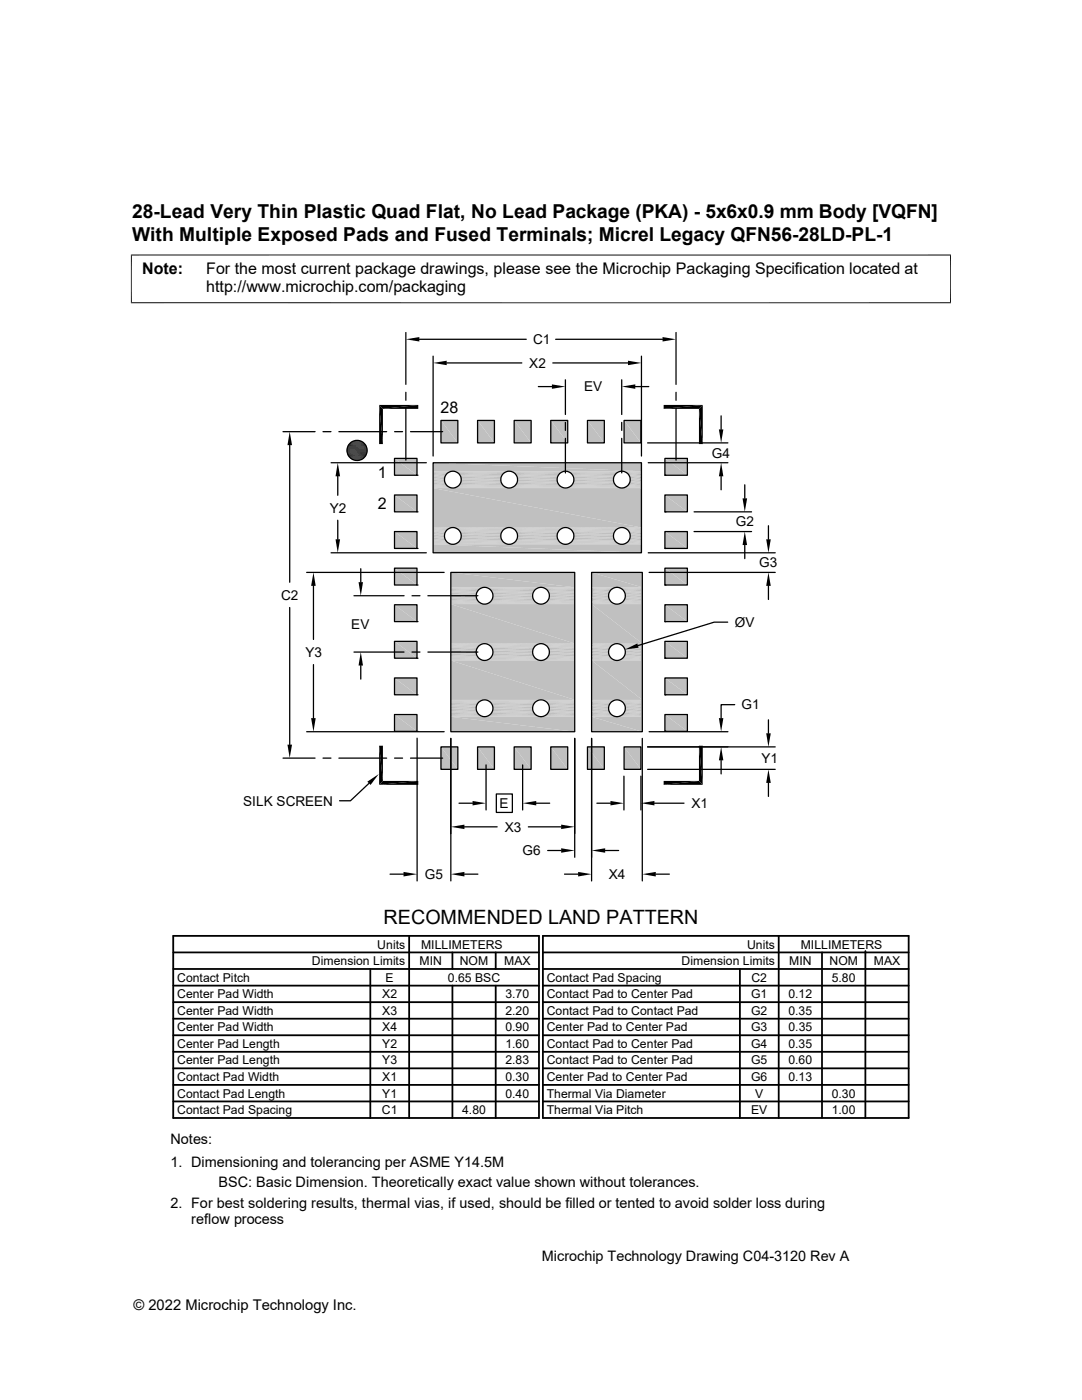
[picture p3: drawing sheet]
<svg xmlns="http://www.w3.org/2000/svg" width="216mm" height="279mm" viewBox="0 0 216 279" stroke-linecap="round" stroke-linejoin="round" font-family="sans-serif">
<g fill="#c0c0c0">
<path d="M86.4 92.4l41.6 1.6h-41.6z"/>
<path d="M86.4 92.4h41.6v1.6z"/>
</g>
<g fill="none" stroke="#c0c0c0" stroke-width=".2">
<path d="M86.4 94.1h3.8M86.4 94.2h3.5M86.4 94.3h3.2M86.4 97.2h3.2M86.4 97.3h3.5M86.4 97.4h3.8M90.5 97.4h10.9M90.5 94.1h10.9M90.8 97.3h10.3M90.8 94.2h10.3M91.1 97.2h9.7M91.1 94.3h9.7"/>
<path d="M101.7 97.4h11M101.7 94.1h11M102 97.3h10.4M102 94.2h10.4M102.3 97.2h9.8M102.3 94.3h9.8M113 97.4h10.9M113 94.1h10.9M113.3 97.3h10.3M113.3 94.2h10.3M113.6 97.2h9.7M113.6 94.3h9.7"/>
<path d="M124.2 97.4h3.8M124.2 94.1h3.8M124.5 97.3h3.5M124.5 94.2h3.5M124.8 97.2h3.2M124.8 94.3h3.2"/>
</g>
<path d="M86.4 94.5h2.9M86.4 97h2.9M91.4 94.5h9.2M91.4 97h9.2M102.6 94.5h9.2M102.6 97h9.2M113.9 94.5h9.2M113.9 97h9.2M125.1 94.5h2.9M125.1 97h2.9" fill="none" stroke="#c0c0c0" stroke-width=".21"/>
<path d="M86.4 94.7h2.7M86.4 96.7h2.7M91.6 94.7h8.8M91.6 96.7h8.8M102.8 96.7h8.8M102.8 94.7h8.8M114.1 94.7h8.7M114.1 96.7h8.7M125.3 96.7h2.7M125.3 94.7h2.7" fill="none" stroke="#c0c0c0" stroke-width=".25"/>
<path d="M86.4 95h2.5M86.4 96.5h2.5M91.8 96.5h8.4M91.8 95h8.4M103 95h8.4M103 96.5h8.4M114.3 96.5h8.3M114.3 95h8.3M125.5 95h2.5M125.5 96.5h2.5" fill="none" stroke="#c0c0c0" stroke-width=".28"/>
<g fill="none" stroke="#c0c0c0" stroke-width=".3">
<path d="M86.4 95.3h2.4M86.4 95.6h2.3M86.4 96.2h2.4M91.9 95.3h8.1M91.9 96.2h8.1M92 95.6h7.9M103.2 96.2h8.1M103.2 95.3h8.1M103.3 95.6h7.9M114.4 95.3h8.1M114.4 96.2h8.1M114.5 95.6h7.9"/>
<path d="M125.6 96.2h2.4M125.6 95.3h2.4M125.7 95.6h2.3"/>
</g>
<path d="M86.4 95.9h2.3M92 95.9h7.9M103.3 95.9h7.9M114.5 95.9h7.9M125.7 95.9h2.3" fill="none" stroke="#c0c0c0" stroke-width=".32"/>
<g fill="#c0c0c0">
<path d="M86.4 97.4l41.6 7.9h-41.6z"/>
<path d="M86.4 97.4h41.6v7.9z"/>
</g>
<g fill="none" stroke="#c0c0c0" stroke-width=".2">
<path d="M86.4 105.3h3.8M86.4 105.4h3.5M86.4 105.5h3.2M86.4 108.4h3.2M86.4 108.5h3.5M86.4 108.6h3.8M90.5 108.6h10.9M90.5 105.3h10.9M90.8 108.5h10.3M90.8 105.4h10.3M91.1 108.4h9.7M91.1 105.5h9.7"/>
<path d="M101.7 108.6h11M101.7 105.3h11M102 108.5h10.4M102 105.4h10.4M102.3 108.4h9.8M102.3 105.5h9.8M113 108.6h10.9M113 105.3h10.9M113.3 108.5h10.3M113.3 105.4h10.3M113.6 108.4h9.7M113.6 105.5h9.7"/>
<path d="M124.2 108.6h3.8M124.2 105.3h3.8M124.5 108.5h3.5M124.5 105.4h3.5M124.8 108.4h3.2M124.8 105.5h3.2"/>
</g>
<path d="M86.4 105.7h2.9M86.4 108.2h2.9M91.4 105.7h9.2M91.4 108.2h9.2M102.6 105.7h9.2M102.6 108.2h9.2M113.9 105.7h9.2M113.9 108.2h9.2M125.1 105.7h2.9M125.1 108.2h2.9" fill="none" stroke="#c0c0c0" stroke-width=".21"/>
<path d="M86.4 105.9h2.7M91.6 105.9h8.8M102.8 105.9h8.8M114.1 105.9h8.7M125.3 105.9h2.7" fill="none" stroke="#c0c0c0" stroke-width=".23"/>
<path d="M86.4 106.2h2.5M86.4 107.7h2.5M91.8 107.7h8.4M91.8 106.2h8.4M103 106.2h8.4M103 107.7h8.4M114.3 107.7h8.3M114.3 106.2h8.3M125.5 106.2h2.5M125.5 107.7h2.5" fill="none" stroke="#c0c0c0" stroke-width=".28"/>
<path d="M86.4 106.5h2.4M86.4 107.1h2.3M91.9 106.5h8.1M92 107.1h7.9M103.2 106.5h8.1M103.3 107.1h7.9M114.4 106.5h8.1M114.5 107.1h7.9M125.6 106.5h2.4M125.7 107.1h2.3" fill="none" stroke="#c0c0c0" stroke-width=".32"/>
<path d="M86.4 106.8h2.3M86.4 107.4h2.4M91.9 107.4h8.1M92 106.8h7.9M103.2 107.4h8.1M103.3 106.8h7.9M114.4 107.4h8.1M114.5 106.8h7.9M125.6 107.4h2.4M125.7 106.8h2.3" fill="none" stroke="#c0c0c0" stroke-width=".3"/>
<path d="M86.4 108h2.7M91.6 108h8.8M102.8 108h8.8M114.1 108h8.7M125.3 108h2.7" fill="none" stroke="#c0c0c0" stroke-width=".25"/>
<g fill="#c0c0c0">
<path d="M86.4 108.6l41.6 1.7h-41.6z"/>
<path d="M86.4 108.6h41.6v1.7z"/>
<path d="M118 114.2l10.2 3h-10.2z"/>
<path d="M118 114.2h10.2v3z"/>
<path d="M90 114.2l24.7 3h-24.7z"/>
<path d="M90 114.2h24.7v3z"/>
</g>
<g fill="none" stroke="#c0c0c0" stroke-width=".2">
<path d="M90 117.2h6.5M90 117.3h6.2M90 117.5h5.9M96.9 117.2h10.9M97.2 117.3h10.3M97.5 117.5h9.7M108.1 117.2h6.6M108.4 117.3h6.3M108.7 117.5h6M118 117.2h5M118 117.3h4.7M118 117.5h4.4"/>
<path d="M123.3 117.2h4.9M123.6 117.3h4.6M123.9 117.5h4.3M90 120.1h5.7M90 120.3h5.9M90 120.5h6.2M90 120.5h6.5M96.9 120.5h10.9M97.2 120.5h10.3M97.5 120.3h9.7M97.7 120.1h9.2M108.1 120.5h6.6"/>
<path d="M108.4 120.5h6.3M108.7 120.3h6M109 120.1h5.7M118 120.1h4.1M118 120.3h4.4M118 120.5h4.7M118 120.5h5M123.3 120.5h4.9M123.6 120.5h4.6M123.9 120.3h4.3M124.1 120.1h4.1"/>
</g>
<path d="M90 117.6h5.7M97.7 117.6h9.2M109 117.6h5.7M118 117.6h4.1M124.1 117.6h4.1" fill="none" stroke="#c0c0c0" stroke-width=".21"/>
<path d="M90 117.9h5.5M90 119.9h5.5M97.9 117.9h8.8M97.9 119.9h8.8M109.2 119.9h5.5M109.2 117.9h5.5M118 117.9h3.9M118 119.9h3.9M124.4 117.9h3.8M124.4 119.9h3.8" fill="none" stroke="#c0c0c0" stroke-width=".25"/>
<path d="M90 118.1h5.3M90 119.6h5.3M98.1 119.6h8.4M98.1 118.1h8.4M109.4 118.1h5.3M109.4 119.6h5.3M118 118.1h3.7M118 119.6h3.7M124.5 119.6h3.7M124.5 118.1h3.7" fill="none" stroke="#c0c0c0" stroke-width=".28"/>
<path d="M90 118.4h5.1M90 119.4h5.1M98.3 118.4h8.1M98.3 119.4h8.1M109.5 119.4h5.2M109.5 118.4h5.2M118 118.4h3.5M118 119.4h3.5M124.7 118.4h3.5M124.7 119.4h3.5" fill="none" stroke="#c0c0c0" stroke-width=".3"/>
<path d="M90 118.7h5M90 119.1h5M98.4 119.1h7.9M98.4 118.7h7.9M109.6 119.1h5.1M109.6 118.7h5.1M118 118.7h3.5M118 119.1h3.5M124.8 119.1h3.4M124.8 118.7h3.4" fill="none" stroke="#c0c0c0" stroke-width=".32"/>
<g fill="#c0c0c0">
<path d="M118 120.6l10.2 7.8h-10.2z"/>
<path d="M118 120.6h10.2v7.8z"/>
<path d="M90 120.6l24.7 7.8h-24.7z"/>
<path d="M90 120.6h24.7v7.8z"/>
</g>
<g fill="none" stroke="#c0c0c0" stroke-width=".2">
<path d="M90 128.5h6.5M90 128.6h6.2M90 128.7h5.9M90 131.6h5.9M90 131.7h6.2M90 131.8h6.5M96.9 131.8h10.9M96.9 128.5h10.9M97.2 131.7h10.3M97.2 128.6h10.3M97.5 128.7h9.7M97.5 131.6h9.7"/>
<path d="M108.1 131.8h6.6M108.1 128.5h6.6M108.4 131.7h6.3M108.4 128.6h6.3M108.7 131.6h6M108.7 128.7h6M118 128.5h5M118 128.6h4.7M118 128.7h4.4M118 131.6h4.4M118 131.7h4.7M118 131.8h5"/>
<path d="M123.3 131.8h4.9M123.3 128.5h4.9M123.6 131.7h4.6M123.6 128.6h4.6M123.9 128.7h4.3M123.9 131.6h4.3"/>
</g>
<path d="M90 128.9h5.7M90 131.4h5.7M97.7 128.9h9.2M97.7 131.4h9.2M109 128.9h5.7M109 131.4h5.7M118 128.9h4.1M118 131.4h4.1M124.1 128.9h4.1M124.1 131.4h4.1" fill="none" stroke="#c0c0c0" stroke-width=".21"/>
<path d="M90 129.1h5.5M97.9 129.1h8.8M109.2 129.1h5.5M118 129.1h3.9M124.4 129.1h3.8" fill="none" stroke="#c0c0c0" stroke-width=".25"/>
<path d="M90 129.4h5.3M98.1 129.4h8.4M109.4 129.4h5.3M118 129.4h3.7M124.5 129.4h3.7" fill="none" stroke="#c0c0c0" stroke-width=".28"/>
<g fill="none" stroke="#c0c0c0" stroke-width=".3">
<path d="M90 129.7h5.1M90 130.3h5M90 130.6h5.1M90 130.9h5.3M98.1 130.9h8.4M98.3 129.7h8.1M98.3 130.6h8.1M98.4 130.3h7.9M109.4 130.9h5.3M109.5 130.6h5.2M109.5 129.7h5.2M109.6 130.3h5.1"/>
<path d="M118 129.7h3.5M118 130.3h3.5M118 130.6h3.5M118 130.9h3.7M124.5 130.9h3.7M124.7 129.7h3.5M124.7 130.6h3.5M124.8 130.3h3.4"/>
</g>
<path d="M90 130h5M98.4 130h7.9M109.6 130h5.1M118 130h3.5M124.8 130h3.4" fill="none" stroke="#c0c0c0" stroke-width=".32"/>
<path d="M90 131.1h5.5M97.9 131.1h8.8M109.2 131.1h5.5M118 131.1h3.9M124.4 131.1h3.8" fill="none" stroke="#c0c0c0" stroke-width=".23"/>
<g fill="#c0c0c0">
<path d="M118 131.8l10.2 7.9h-10.2z"/>
<path d="M118 131.8h10.2v7.9z"/>
<path d="M90 131.8l24.7 7.9h-24.7z"/>
<path d="M90 131.8h24.7v7.9z"/>
</g>
<g fill="none" stroke="#c0c0c0" stroke-width=".2">
<path d="M90 139.7h6.5M90 139.8h6.2M90 139.9h5.9M96.9 139.7h10.9M97.2 139.8h10.3M97.5 139.9h9.7M108.1 139.7h6.6M108.4 139.8h6.3M108.7 139.9h6M118 139.7h5M118 139.8h4.7M118 139.9h4.4"/>
<path d="M123.3 139.7h4.9M123.6 139.8h4.6M123.9 139.9h4.3M90 142.8h5.9M90 142.9h6.2M90 143h6.5M96.9 143h10.9M97.2 142.9h10.3M97.5 142.8h9.7M108.1 143h6.6M108.4 142.9h6.3M108.7 142.8h6"/>
<path d="M118 142.8h4.4M118 142.9h4.7M118 143h5M123.3 143h4.9M123.6 142.9h4.6M123.9 142.8h4.3"/>
</g>
<path d="M90 140.1h5.7M90 142.6h5.7M97.7 140.1h9.2M97.7 142.6h9.2M109 140.1h5.7M109 142.6h5.7M118 140.1h4.1M118 142.6h4.1M124.1 140.1h4.1M124.1 142.6h4.1" fill="none" stroke="#c0c0c0" stroke-width=".21"/>
<path d="M90 140.4h5.5M90 142.4h5.5M97.9 140.4h8.8M97.9 142.4h8.8M109.2 142.4h5.5M109.2 140.4h5.5M118 140.4h3.9M118 142.4h3.9M124.4 140.4h3.8M124.4 142.4h3.8" fill="none" stroke="#c0c0c0" stroke-width=".25"/>
<path d="M90 140.6h5.3M90 142.1h5.3M98.1 142.1h8.4M98.1 140.6h8.4M109.4 140.6h5.3M109.4 142.1h5.3M118 140.6h3.7M118 142.1h3.7M124.5 142.1h3.7M124.5 140.6h3.7" fill="none" stroke="#c0c0c0" stroke-width=".28"/>
<g fill="none" stroke="#c0c0c0" stroke-width=".3">
<path d="M90 140.9h5.1M90 141.2h5M90 141.8h5.1M98.3 140.9h8.1M98.3 141.8h8.1M98.4 141.2h7.9M109.5 141.8h5.2M109.5 140.9h5.2M109.6 141.2h5.1M118 140.9h3.5M118 141.2h3.5M118 141.8h3.5"/>
<path d="M124.7 140.9h3.5M124.7 141.8h3.5M124.8 141.2h3.4"/>
</g>
<path d="M90 141.5h5M98.4 141.5h7.9M109.6 141.5h5.1M118 141.5h3.5M124.8 141.5h3.4" fill="none" stroke="#c0c0c0" stroke-width=".32"/>
<g fill="#c0c0c0">
<path d="M118 143l10.2 3h-10.2z"/>
<path d="M118 143h10.2v3z"/>
<path d="M90 143l24.7 3h-24.7z"/>
<path d="M90 143h24.7v3z"/>
<path d="M124.5 83.9l3.4 4.5h-3.4z"/>
<path d="M124.5 83.9h3.4v4.5z"/>
<path d="M117.2 83.9l3.4 4.5h-3.4z"/>
<path d="M117.2 83.9h3.4v4.5z"/>
<path d="M109.9 83.9l3.4 4.5h-3.4z"/>
<path d="M109.9 83.9h3.4v4.5z"/>
<path d="M102.6 83.9l3.4 4.5h-3.4z"/>
<path d="M102.6 83.9h3.4v4.5z"/>
<path d="M95.3 83.9l3.4 4.5h-3.4z"/>
<path d="M95.3 83.9h3.4v4.5z"/>
<path d="M88 83.9l3.4 4.5h-3.4z"/>
<path d="M88 83.9h3.4v4.5z"/>
<path d="M132.7 91.5l4.5 3.3h-4.5z"/>
<path d="M132.7 91.5h4.5v3.3z"/>
<path d="M78.7 91.5l4.5 3.3h-4.5z"/>
<path d="M78.7 91.5h4.5v3.3z"/>
<path d="M132.7 98.8l4.5 3.4h-4.5z"/>
<path d="M132.7 98.8h4.5v3.4z"/>
<path d="M78.7 98.8l4.5 3.4h-4.5z"/>
<path d="M78.7 98.8h4.5v3.4z"/>
<path d="M132.7 106.1l4.5 3.4h-4.5z"/>
<path d="M132.7 106.1h4.5v3.4z"/>
<path d="M78.7 106.1l4.5 3.4h-4.5z"/>
<path d="M78.7 106.1h4.5v3.4z"/>
<path d="M132.7 113.4l4.5 3.4h-4.5z"/>
<path d="M132.7 113.4h4.5v3.4z"/>
<path d="M78.7 113.4l4.5 3.4h-4.5z"/>
<path d="M78.7 113.4h4.5v3.4z"/>
<path d="M132.7 120.7l4.5 3.4h-4.5z"/>
<path d="M132.7 120.7h4.5v3.4z"/>
<path d="M78.7 120.7l4.5 3.4h-4.5z"/>
<path d="M78.7 120.7h4.5v3.4z"/>
<path d="M132.7 128l4.5 3.4h-4.5z"/>
<path d="M132.7 128h4.5v3.4z"/>
<path d="M78.7 128l4.5 3.4h-4.5z"/>
<path d="M78.7 128h4.5v3.4z"/>
<path d="M132.7 135.3l4.5 3.4h-4.5z"/>
<path d="M132.7 135.3h4.5v3.4z"/>
<path d="M78.7 135.3l4.5 3.4h-4.5z"/>
<path d="M78.7 135.3h4.5v3.4z"/>
<path d="M132.7 142.6l4.5 3.4h-4.5z"/>
<path d="M132.7 142.6h4.5v3.4z"/>
<path d="M78.7 142.6l4.5 3.4h-4.5z"/>
<path d="M78.7 142.6h4.5v3.4z"/>
<path d="M124.5 149.1l3.4 4.4h-3.4z"/>
<path d="M124.5 149.1h3.4v4.4z"/>
<path d="M117.2 149.1l3.4 4.4h-3.4z"/>
<path d="M117.2 149.1h3.4v4.4z"/>
<path d="M109.9 149.1l3.4 4.4h-3.4z"/>
<path d="M109.9 149.1h3.4v4.4z"/>
<path d="M102.6 149.1l3.4 4.4h-3.4z"/>
<path d="M102.6 149.1h3.4v4.4z"/>
<path d="M95.3 149.1l3.4 4.4h-3.4z"/>
<path d="M95.3 149.1h3.4v4.4z"/>
<path d="M88 149.1l3.4 4.4h-3.4z"/>
<path d="M88 149.1h3.4v4.4z"/>
</g>
<g fill="none" stroke="#000" stroke-width=".25">
<path d="M81 66.4v10.3M81 78.3v1.6M83.7 67.7h21.3M86.4 71.1v19.9M89.1 72.4h15M107.4 77.2h2.7M110.3 72.4h15M110.9 67.7h21.3M112.8 75.8v6.9M124.1 75.8v6.9M126.8 77.2h2.7M128 71.1v19.9"/>
<path d="M134.9 66.4v10.3M134.9 78.3v1.6M56.5 86.1h6.4M57.8 88.8v27.4M64.5 86.1h1.5M66.1 92.4h19M67.4 95.1v3.7M67.6 86.1h9.6M78.7 98.8h4.5v3.4h-4.5zM78.7 91.5h4.5v3.3h-4.5zM78.7 86.1h1.6M81 81.5v10.3"/>
<path d="M81.9 86.1h6.4M83.2 94.8h.1M86.4 92.4h41.6v17.9h-41.6zM88 83.9h3.4v4.5h-3.4zM95.3 83.9h3.4v4.5h-3.4zM102.6 83.9h3.4v4.5h-3.4zM109.9 83.9h3.4v4.5h-3.4zM112.8 84.3v1.6M112.8 87.5v6.9M117.2 83.9h3.4v4.5h-3.4zM124.1 84.3v1.6M124.1 87.5v6.9"/>
<path d="M124.5 83.9h3.4v4.5h-3.4zM129.2 88.4h16M129.3 92.4h15.9M132.7 98.8h4.5v3.4h-4.5zM132.7 91.5h4.5v3.3h-4.5zM132.7 94.8h.1M134.9 81.5v10.3M143.9 83v2.7M143.9 95.1v2.6M148.6 96.8v2.7M61.2 114.2h27.4M62.5 116.9v10.7"/>
<path d="M66.1 110.3h19M67.4 103.8v3.8M70.6 118.9h10M72 113.5v2.7M78.7 113.4h4.5v3.4h-4.5zM78.7 106.1h4.5v3.4h-4.5zM82.2 118.9h1.6M83.2 116.8h.1M83.2 109.5h.1M83.2 102.2h.1M85.4 118.9h10M90 114.2h24.7v31.8h-24.7z"/>
<path d="M118 114.2h10.2v31.8h-10.2zM129.3 110.3h25.4M129.5 114.2h25.2M132.7 113.4h4.5v3.4h-4.5zM132.7 116.8h.1M132.7 106.1h4.5v3.4h-4.5zM132.7 109.5h.1M132.7 102.2h.1M138.5 106.1h11.5M138.5 102.2h11.5M148.6 108.8v2.7M153.3 104.9v2.7"/>
<path d="M153.3 116.9v2.7M57.8 121.2v27.4M62.5 132.6v10.7M70.6 130.1h10M72 132.8v2.7M78.7 135.3h4.5v3.4h-4.5zM78.7 128h4.5v3.4h-4.5zM78.7 120.7h4.5v3.4h-4.5zM82.2 130.1h1.6M83.2 138.7h.1M83.2 131.4h.1M83.2 124.1h.1"/>
<path d="M85.4 130.1h10M132.7 135.3h4.5v3.4h-4.5zM132.7 138.7h.1M132.7 128h4.5v3.4h-4.5zM132.7 131.4h.1M132.7 120.7h4.5v3.4h-4.5zM132.7 124.1h.1M145.2 124.2h-2.7l-15.2 4.6M56.5 151.3h6.4M61.2 146h27.4M64.5 151.3h1.5M67.6 151.3h9.6"/>
<path d="M73.6 156.3l-3.7 3.5h-2.1M78.7 142.6h4.5v3.4h-4.5zM78.7 151.3h1.6M81.9 151.3h6.4M83.2 146h.1M83.2 147.3v28.5M88 149.1h3.4v4.4h-3.4zM90 147.4v28.4M95.3 149.1h3.4v4.4h-3.4zM97 152.7v8.9M99 158.5h3.2v3.6h-3.2zM102.6 149.1h3.4v4.4h-3.4z"/>
<path d="M104.3 152.7v8.9M109.9 149.1h3.4v4.4h-3.4zM114.7 147.4v23.7M117.2 149.1h3.4v4.4h-3.4zM118 147.4v28.4M124.5 154.9v6.7M124.5 149.1h3.4v4.4h-3.4zM127.9 154.9v6.7M128.2 147.4v28.4M129.2 153.5h25.5M129.2 149.1h25.5M129.5 146h15.7"/>
<path d="M132.7 142.6h4.5v3.4h-4.5zM132.7 146h.1M143.9 151.7v2.8M146.6 140.6h-2.7v2.7M153.3 143.7v2.6M153.3 156.3v2.6M77.8 174.5h2.7M91.6 160.3h2.7M92.7 174.5h2.7M92.7 165h6.5M105.4 165h6.6M107 160.3h2.7"/>
<path d="M109.3 169.7h2.7M112.6 174.5h2.8M119.1 160.3h2.7M120.8 169.7h2.6M130.6 160.3h5.9M130.9 174.5h2.7"/>
<circle cx="71.2" cy="89.9" r="2.01"/>
<circle cx="90.4" cy="95.7" r="1.67"/>
<circle cx="101.6" cy="95.7" r="1.67"/>
<circle cx="112.8" cy="95.7" r="1.67"/>
<circle cx="124.1" cy="95.7" r="1.67"/>
<circle cx="90.4" cy="107" r="1.67"/>
<circle cx="96.7" cy="118.9" r="1.67"/>
<circle cx="101.6" cy="107" r="1.67"/>
<circle cx="108" cy="118.9" r="1.67"/>
<circle cx="112.8" cy="107" r="1.67"/>
<circle cx="123.1" cy="118.9" r="1.67"/>
<circle cx="124.1" cy="107" r="1.67"/>
<circle cx="96.7" cy="130.1" r="1.67"/>
<circle cx="108" cy="130.1" r="1.67"/>
<circle cx="123.1" cy="130.1" r="1.67"/>
<circle cx="96.7" cy="141.4" r="1.67"/>
<circle cx="108" cy="141.4" r="1.67"/>
<circle cx="123.1" cy="141.4" r="1.67"/>
</g>
<g fill="none" stroke="#000" stroke-width=".36">
<path d="M34.6 190.1h72.9M34.6 186.8h72.9v36.3h-72.9zM34.6 193.4h72.9M34.6 196.7h72.9M73.9 193.4v29.7M81.6 186.8v36.3M90.3 190.1v3.3M90.3 196.7v26.4M98.9 190.1v3.3M98.9 196.7v26.4M108.3 190.1h73M108.3 186.8h73v36.3h-73z"/>
<path d="M108.3 193.4h73M108.3 196.7h73M147.6 193.4v29.7M155.4 186.8v36.3M164 190.1v33M172.7 189.8v33.3M34.6 219.8h72.9M34.6 216.5h72.9M34.6 213.2h72.9M34.6 203.3h72.9M34.6 200h72.9M34.6 206.6h72.9"/>
<path d="M34.6 209.9h72.9M108.3 219.8h73M108.3 216.5h73M108.3 213.2h73M108.3 203.3h73M108.3 200h73M108.3 206.6h73M108.3 209.9h73"/>
</g>
<g fill="#000">
<path d="M81 67.7l2.7-.4v.9zM86.4 72.4l2.7-.4v.9zM110.1 76.7l2.7 .5-2.7 .4zM125.3 72l2.7 .4-2.7 .5zM124.1 77.2l2.7-.5v.9zM132.2 67.3l2.7 .4-2.7 .5zM57.8 86.1l.5 2.7h-.9zM67.4 92.4l.5 2.7h-.9zM70.2 91.7h1.9zM70.4 88.1h1.8zM70.4 91.7l1.5 .1zM70.4 91.7h1.7z"/>
<path d="M70.4 88.1h1.7zM70.6 88l1.5 .1zM70.6 91.8l1.1 .1zM70.6 91.8h1.3zM70.6 88h1.3zM70.8 87.9l1.1 .1zM70.8 91.9h.7zM70.8 91.9h.9zM70.8 87.9h.9zM71 87.9h.7zM71 91.9h.5zM71 87.9h.5z"/>
<path d="M75.6 80.8l.8 7.8h-.8zM75.6 80.8l.8 .8v7zM76.4 81.6l7.1-.8v.8zM75.6 80.8h7.9l-7.1 .8zM132.4 80.8h7.8l-7.8 .8zM132.4 81.6l7.8-.8-.7 .8zM139.5 81.6l.7 7h-.7zM140.2 80.8v7.8l-.7-7zM143.9 92.4l.4 2.7h-.9zM143.4 85.7h.9l-.4 2.7zM148.2 99.5h.9l-.5 2.7zM62.5 114.2l.5 2.7h-.9z"/>
<path d="M67 107.6h.9l-.5 2.7zM71.5 116.2h.9l-.4 2.7zM148.6 106.1l.5 2.7h-.9zM153.3 114.2l.5 2.7h-.9zM152.9 107.6h.9l-.5 2.7zM72 130.1l.4 2.7h-.9zM124.7 129.6l2.5-1.2 .2 .9zM57.4 148.6h.9l-.5 2.7zM62.1 143.3h.9l-.5 2.7zM73.3 156l2.3-1.5-1.7 2.2zM75.6 148.8l.8 7.1-.8 .7zM75.6 148.8h.8v7.1z"/>
<path d="M75.6 156.6l7.9-.7v.7zM76.4 155.9h7.1l-7.9 .7zM94.3 159.9l2.7 .4-2.7 .4zM104.3 160.3l2.7-.4v.8zM121.8 159.9l2.7 .4-2.7 .4zM127.9 160.3l2.7-.4v.8zM132.4 155.9h7.1l-7.1 .7zM132.4 156.6l7.1-.7 .7 .7zM139.5 148.8l.7 7.8-.7-.7zM139.5 148.8h.7v7.8zM143.9 149.1l.4 2.6h-.9zM143.4 143.3h.9l-.4 2.7z"/>
<path d="M153.3 153.5l.5 2.8h-.9zM152.9 146.3h.9l-.5 2.8zM80.5 174l2.7 .5-2.7 .4zM90 174.5l2.7-.5v.9zM90 165l2.7-.4v.9zM112 164.6l2.7 .4-2.7 .5zM112 169.3l2.7 .4-2.7 .5zM115.4 174l2.6 .5-2.6 .4zM118 169.7l2.8-.4v.9zM128.2 174.5l2.7-.5v.9z"/>
</g>
<g fill="none" stroke="#000" stroke-width=".2">
<path d="M26.1 50.9h163.7M26.2 50.8v9.7M189.7 50.8v9.7M26.1 60.4h163.7M69.2 89.8h4.1M69.2 90h4.1M69.2 90.2h4.1M69.2 89.6h4.1M69.3 89.4h3.9M69.3 90.4h3.9M69.3 89.2h3.9M69.3 90.6h3.9"/>
<path d="M69.4 90.7h3.7M69.4 89h3.7M69.4 90.9h3.6M69.4 88.9h3.6M69.6 88.7h3.4M69.6 91.1h3.4M69.6 91.2h3.2M69.6 88.6h3.2M69.8 88.4h2.9M69.8 91.4h2.9M69.9 91.5h2.7M69.9 88.3h2.7"/>
<path d="M70.1 88.2h2.3M70.1 91.6h2.3M70.2 88.1h2M70.2 91.7h2"/>
</g>
<text font-size="3.9" x="76.5" y="184.3">RECOMMENDED LAND PATTERN</text>
<g font-size="3.8">
<text x="26.4" y="43.5">28-Lead Very Thin Plastic Quad Flat, No Lead Package (PKA) - 5x6x0.9 mm Body [VQFN]</text>
<text x="26.4" y="48.1">With Multiple Exposed Pads and Fused Terminals; Micrel Legacy QFN56-28LD-PL-1</text>
</g>
<g font-size="3.2">
<text x="28.4" y="54.7">Note:</text>
<text x="41.1" y="58.3">http://www.microchip.com/packaging</text>
<text x="41.1" y="54.7">For the most current package drawings, please see the Microchip Packaging Specification located at</text>
<text x="87.9" y="82.4">28</text>
<text x="75.4" y="95.4">1</text>
<text x="75.4" y="101.6">2</text>
</g>
<g font-size="2.9">
<text x="34" y="228.3">Notes:</text>
<text x="34" y="232.9">1. Dimensioning and tolerancing per ASME Y14.5M</text>
<text x="43.6" y="237">BSC: Basic Dimension. Theoretically exact value shown without tolerances.</text>
<text x="34" y="241">2. For best soldering results, thermal vias, if used, should be filled or tented to avoid solder loss during</text>
<text x="38.1" y="244.3">reflow process</text>
<text x="108.1" y="251.7">Microchip Technology Drawing C04-3120 Rev A</text>
<text x="26.6" y="261.3">© 2022 Microchip Technology Inc.</text>
</g>
<g font-size="2.7">
<text x="106.4" y="68.7">C1</text>
<text x="105.6" y="73.4">X2</text>
<text x="116.5" y="78.1">EV</text>
<text x="142.1" y="91.3">G4</text>
<text x="65.8" y="102.3">Y2</text>
<text x="146.8" y="105.1">G2</text>
<text x="151.5" y="113.2">G3</text>
<text x="56.1" y="119.7">C2</text>
<text x="70.1" y="125.5">EV</text>
<text x="146.6" y="125.1">ØV</text>
<text x="60.9" y="131.1">Y3</text>
<text x="148" y="141.6">G1</text>
<text x="151.9" y="152.3">Y1</text>
<text x="48.5" y="160.8">SILK SCREEN</text>
<text x="99.7" y="161.3">E</text>
<text x="138" y="161.3">X1</text>
<text x="100.7" y="166">X3</text>
<text x="104.3" y="170.7">G6</text>
<text x="84.8" y="175.4">G5</text>
<text x="121.5" y="175.4">X4</text>
</g>
<g font-size="2.4">
<text x="75.3" y="189.3">Units</text>
<text x="84" y="189.3">MILLIMETERS</text>
<text x="149.1" y="189.3">Units</text>
<text x="159.8" y="189.3">MILLIMETERS</text>
<text x="35.3" y="195.9">Contact Pitch</text>
<text x="62.3" y="192.6">Dimension Limits</text>
<text x="76.9" y="195.9">E</text>
<text x="83.7" y="192.6">MIN</text>
<text x="89.4" y="195.9">0.65 BSC</text>
<text x="91.7" y="192.6">NOM</text>
<text x="100.6" y="192.6">MAX</text>
<text x="109.1" y="195.9">Contact Pad Spacing</text>
<text x="136" y="192.6">Dimension Limits</text>
<text x="149.9" y="195.9">C2</text>
<text x="157.5" y="192.6">MIN</text>
<text x="165.5" y="192.6">NOM</text>
<text x="166" y="195.9">5.80</text>
<text x="174.4" y="192.6">MAX</text>
<text x="35.3" y="199.2">Center Pad Width</text>
<text x="35.3" y="202.5">Center Pad Width</text>
<text x="76.3" y="202.5">X3</text>
<text x="76.3" y="199.2">X2</text>
<text x="100.9" y="202.5">2.20</text>
<text x="100.9" y="199.2">3.70</text>
<text x="109.1" y="199.2">Contact Pad to Center Pad</text>
<text x="109.1" y="202.5">Contact Pad to Contact Pad</text>
<text x="149.9" y="202.5">G2</text>
<text x="149.9" y="199.2">G1</text>
<text x="157.3" y="202.5">0.35</text>
<text x="157.3" y="199.2">0.12</text>
<text x="35.3" y="209.1">Center Pad Length</text>
<text x="35.3" y="205.8">Center Pad Width</text>
<text x="76.3" y="209.1">Y2</text>
<text x="76.3" y="205.8">X4</text>
<text x="100.9" y="209.1">1.60</text>
<text x="100.9" y="205.8">0.90</text>
<text x="109.1" y="205.8">Center Pad to Center Pad</text>
<text x="109.1" y="209.1">Contact Pad to Center Pad</text>
<text x="149.9" y="209.1">G4</text>
<text x="149.9" y="205.8">G3</text>
<text x="157.3" y="209.1">0.35</text>
<text x="157.3" y="205.8">0.35</text>
<text x="35.3" y="212.4">Center Pad Length</text>
<text x="35.3" y="215.7">Contact Pad Width</text>
<text x="76.3" y="215.7">X1</text>
<text x="76.3" y="212.4">Y3</text>
<text x="100.9" y="212.4">2.83</text>
<text x="100.9" y="215.7">0.30</text>
<text x="109.1" y="212.4">Contact Pad to Center Pad</text>
<text x="109.1" y="215.7">Center Pad to Center Pad</text>
<text x="149.9" y="212.4">G5</text>
<text x="149.9" y="215.7">G6</text>
<text x="157.3" y="212.4">0.60</text>
<text x="157.3" y="215.7">0.13</text>
<text x="35.3" y="219">Contact Pad Length</text>
<text x="76.3" y="219">Y1</text>
<text x="100.9" y="219">0.40</text>
<text x="109.1" y="219">Thermal Via Diameter</text>
<text x="150.7" y="219">V</text>
<text x="166" y="219">0.30</text>
<text x="35.3" y="222.3">Contact Pad Spacing</text>
<text x="76.2" y="222.3">C1</text>
<text x="92.2" y="222.3">4.80</text>
<text x="109.1" y="222.3">Thermal Via Pitch</text>
<text x="149.9" y="222.3">EV</text>
<text x="166" y="222.3">1.00</text>
</g>
</svg>
